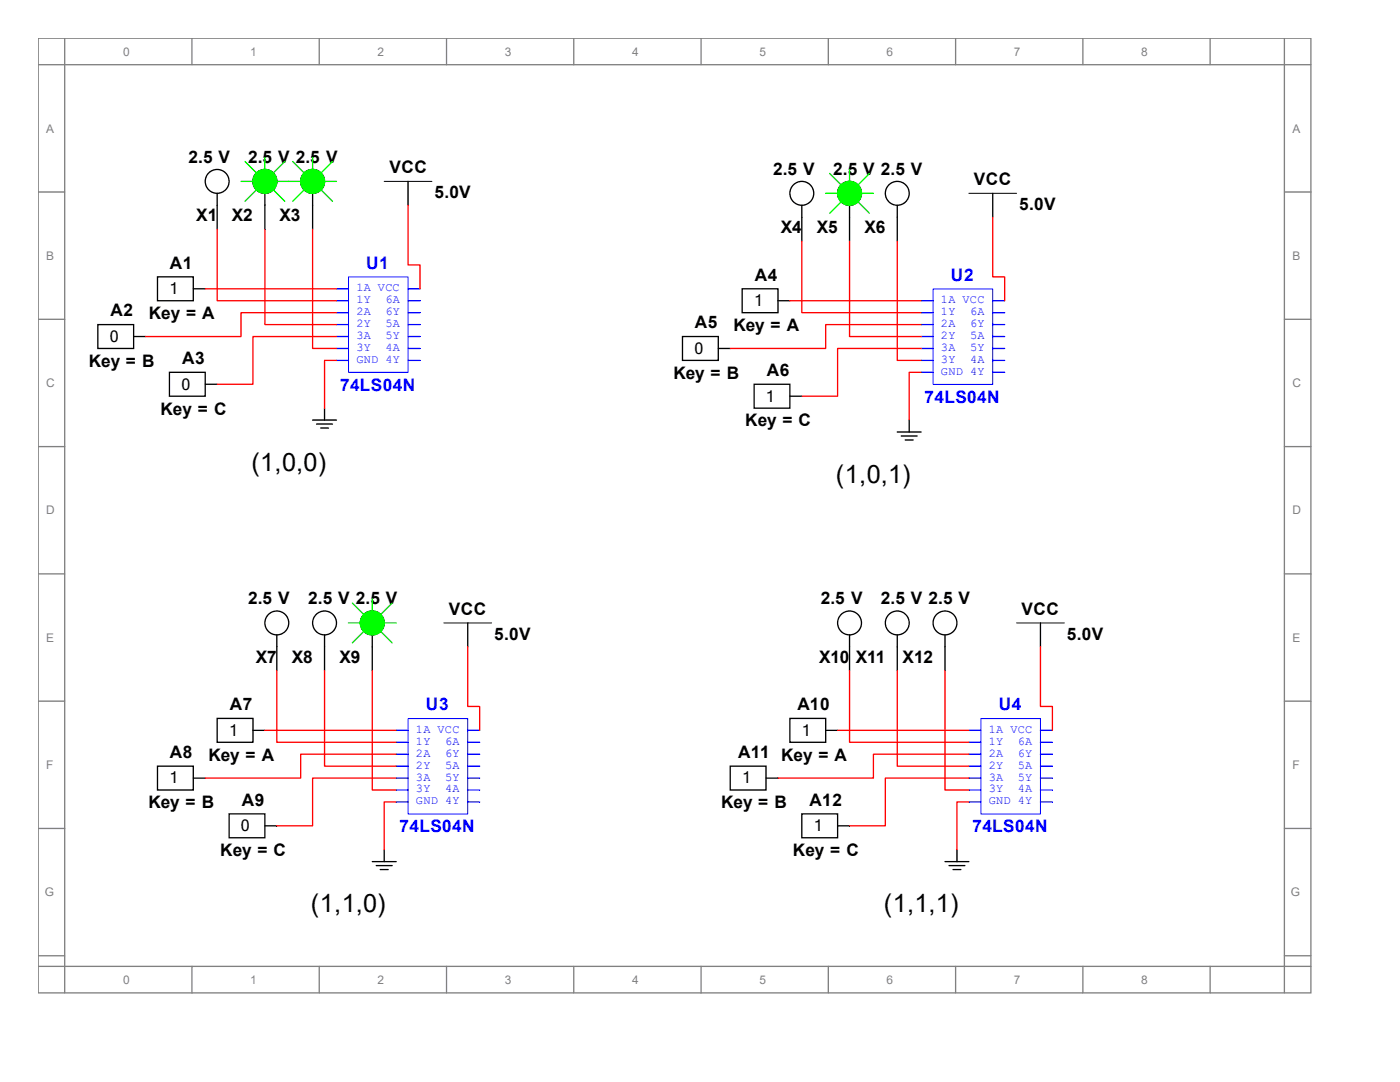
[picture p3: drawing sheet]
<svg xmlns="http://www.w3.org/2000/svg" width="279mm" height="216mm" viewBox="0 0 279 216" stroke-linecap="round" stroke-linejoin="round" font-family="sans-serif">
<g fill="none" stroke="#808080" stroke-width=".26">
<path d="M7.6 7.6h254v190.5h-254zM7.6 12.9h254M12.9 7.6v190.5M38.3 7.6v5.3M63.7 7.6v5.3M89.1 7.6v5.3M114.5 7.6v5.3M139.9 7.6v5.3M165.3 7.6v5.3M190.7 7.6v5.3M216.1 7.6v5.3M241.5 7.6v5.3"/>
<path d="M256.3 7.6v190.5M7.6 38.3h5.3M256.3 38.3h5.3M7.6 63.7h5.3M256.3 63.7h5.3M7.6 89.1h5.3M256.3 89.1h5.3M7.6 114.5h5.3M256.3 114.5h5.3M7.6 139.9h5.3M256.3 139.9h5.3M7.6 165.3h5.3"/>
<path d="M256.3 165.3h5.3M7.6 190.7h5.3M7.6 192.8h254M38.3 192.8v5.3M63.7 192.8v5.3M89.1 192.8v5.3M114.5 192.8v5.3M139.9 192.8v5.3M165.3 192.8v5.3M190.7 192.8v5.3M216.1 192.8v5.3M241.5 192.8v5.3"/>
<path d="M256.3 190.7h5.3"/>
</g>
<path d="M69.6 55.2h11.8v19.1h-11.8z" fill="none" stroke="#00f" stroke-width=".2"/>
<path d="M67.2 57.6h2.3" fill="none" stroke="#00f" stroke-width=".26"/>
<path d="M67.2 60h2.3" fill="none" stroke="#00f" stroke-width=".26"/>
<path d="M67.2 62.4h2.3" fill="none" stroke="#00f" stroke-width=".26"/>
<path d="M67.2 64.8h2.3" fill="none" stroke="#00f" stroke-width=".26"/>
<path d="M67.2 67.2h2.3" fill="none" stroke="#00f" stroke-width=".26"/>
<path d="M67.2 69.5h2.3" fill="none" stroke="#00f" stroke-width=".26"/>
<path d="M67.2 71.9h2.3" fill="none" stroke="#00f" stroke-width=".26"/>
<path d="M81.4 71.9h2.4" fill="none" stroke="#00f" stroke-width=".26"/>
<path d="M81.4 69.5h2.4" fill="none" stroke="#00f" stroke-width=".26"/>
<path d="M81.4 67.2h2.4" fill="none" stroke="#00f" stroke-width=".26"/>
<path d="M81.4 64.8h2.4" fill="none" stroke="#00f" stroke-width=".26"/>
<path d="M81.4 62.4h2.4" fill="none" stroke="#00f" stroke-width=".26"/>
<path d="M81.4 60h2.4" fill="none" stroke="#00f" stroke-width=".26"/>
<path d="M81.4 57.6h2.4" fill="none" stroke="#00f" stroke-width=".26"/>
<path d="M76.7 36.2h9.5M193.4 38.6h9.5M88.6 124.3h9.5M202.9 124.3h9.5" fill="none" stroke="#000" stroke-width=".2"/>
<g fill="none" stroke="#000" stroke-width=".26">
<path d="M43.3 38.6v7.1M52.9 38.6v7.1M62.4 38.6v7.1M81.4 36.2v4.8M198.1 38.6v4.7M31.4 55.2h7.2v4.8h-7.2zM38.6 57.6h2.4M19.5 64.8h7.2v4.7h-7.2zM26.7 67.2h2.4M33.8 74.3h7.2v4.8h-7.2zM41 76.7h2.3M62.4 83.8h4.8"/>
<path d="M63.2 84.6h3.2M64 85.4h1.6M64.8 81.4v2.4M179.1 86.2h4.7M179.9 87h3.1M180.7 87.8h1.5M181.5 83.8v2.4M93.3 124.3v4.8M207.6 124.3v4.8M74.3 171.9h4.8M75.1 172.7h3.2M75.9 173.5h1.6"/>
<path d="M76.7 169.5v2.4M188.6 171.9h4.8M189.4 172.7h3.2M190.2 173.5h1.6M191 169.5v2.4"/>
<circle cx="43.3" cy="36.2" r="2.38"/>
<circle cx="52.9" cy="36.2" r="2.38"/>
<circle cx="62.4" cy="36.2" r="2.38"/>
</g>
<g fill="none" stroke="#0f0" stroke-width=".26">
<path d="M48.1 36.2h2.4M48.9 32.2l2.4 2.4M51.3 37.8l-2.4 2.4M52.9 31.4v2.4M54.5 37.8l2.3 2.4M55.2 36.2h4.8M56.8 32.2l-2.3 2.4M58.4 32.2l2.4 2.4M60.8 37.8l-2.4 2.4M62.4 31.4v2.4M64 37.8l2.4 2.4M64.8 36.2h2.4"/>
<path d="M66.4 32.2l-2.4 2.4"/>
</g>
<g fill="#0f0" stroke="#0f0" stroke-width=".26">
<circle cx="52.9" cy="36.2" r="2.38"/>
<circle cx="62.4" cy="36.2" r="2.38"/>
</g>
<path d="M186.2 57.7h11.9v19h-11.9z" fill="none" stroke="#00f" stroke-width=".2"/>
<path d="M183.8 60h2.4" fill="none" stroke="#00f" stroke-width=".26"/>
<path d="M183.8 62.4h2.4" fill="none" stroke="#00f" stroke-width=".26"/>
<path d="M183.8 64.8h2.4" fill="none" stroke="#00f" stroke-width=".26"/>
<path d="M183.8 67.2h2.4" fill="none" stroke="#00f" stroke-width=".26"/>
<path d="M183.8 69.5h2.4" fill="none" stroke="#00f" stroke-width=".26"/>
<path d="M183.8 71.9h2.4" fill="none" stroke="#00f" stroke-width=".26"/>
<path d="M183.8 74.3h2.4" fill="none" stroke="#00f" stroke-width=".26"/>
<path d="M198.1 74.3h2.4" fill="none" stroke="#00f" stroke-width=".26"/>
<path d="M198.1 71.9h2.4" fill="none" stroke="#00f" stroke-width=".26"/>
<path d="M198.1 69.5h2.4" fill="none" stroke="#00f" stroke-width=".26"/>
<path d="M198.1 67.2h2.4" fill="none" stroke="#00f" stroke-width=".26"/>
<path d="M198.1 64.8h2.4" fill="none" stroke="#00f" stroke-width=".26"/>
<path d="M198.1 62.4h2.4" fill="none" stroke="#00f" stroke-width=".26"/>
<path d="M198.1 60h2.4" fill="none" stroke="#00f" stroke-width=".26"/>
<g fill="none" stroke="#000" stroke-width=".26">
<path d="M148.1 57.6h7.2v4.8h-7.2zM160 41v7.1M169.5 41v7.1M179.1 41v7.1M136.2 67.2h7.2v4.7h-7.2zM143.4 69.5h2.3M150.5 76.7h7.1v4.7h-7.1zM155.3 60h2.3M157.6 79.1h2.4"/>
<circle cx="160" cy="38.6" r="2.38"/>
<circle cx="169.5" cy="38.6" r="2.38"/>
<circle cx="179.1" cy="38.6" r="2.38"/>
</g>
<path d="M164.8 38.6h2.4M165.6 34.6l2.4 2.4M169.5 33.8v2.4M171.9 38.6h2.4M173.5 34.6l-2.4 2.4M168 40.2l-2.4 2.3M171.1 40.2l2.4 2.3" fill="none" stroke="#0f0" stroke-width=".26"/>
<circle cx="169.5" cy="38.6" r="2.38" fill="#0f0" stroke="#0f0" stroke-width=".26"/>
<path d="M81.4 143.4h11.9v19h-11.9z" fill="none" stroke="#00f" stroke-width=".2"/>
<path d="M79.1 145.7h2.3" fill="none" stroke="#00f" stroke-width=".26"/>
<path d="M79.1 148.1h2.3" fill="none" stroke="#00f" stroke-width=".26"/>
<path d="M79.1 150.5h2.3" fill="none" stroke="#00f" stroke-width=".26"/>
<path d="M79.1 152.9h2.3" fill="none" stroke="#00f" stroke-width=".26"/>
<path d="M79.1 155.3h2.3" fill="none" stroke="#00f" stroke-width=".26"/>
<path d="M79.1 157.6h2.3" fill="none" stroke="#00f" stroke-width=".26"/>
<path d="M79.1 160h2.3" fill="none" stroke="#00f" stroke-width=".26"/>
<path d="M93.3 160h2.4" fill="none" stroke="#00f" stroke-width=".26"/>
<path d="M93.3 157.6h2.4" fill="none" stroke="#00f" stroke-width=".26"/>
<path d="M93.3 155.3h2.4" fill="none" stroke="#00f" stroke-width=".26"/>
<path d="M93.3 152.9h2.4" fill="none" stroke="#00f" stroke-width=".26"/>
<path d="M93.3 150.5h2.4" fill="none" stroke="#00f" stroke-width=".26"/>
<path d="M93.3 148.1h2.4" fill="none" stroke="#00f" stroke-width=".26"/>
<path d="M93.3 145.7h2.4" fill="none" stroke="#00f" stroke-width=".26"/>
<g fill="none" stroke="#000" stroke-width=".26">
<path d="M55.2 126.7v7.1M64.8 126.7v7.1M74.3 126.7v7.1M31.4 152.9h7.2v4.7h-7.2zM38.6 155.3h2.4M43.3 143.4h7.2v4.7h-7.2zM50.5 145.7h2.4M45.7 162.4h7.2v4.8h-7.2zM52.9 164.8h2.3"/>
<circle cx="55.2" cy="124.3" r="2.38"/>
<circle cx="64.8" cy="124.3" r="2.38"/>
<circle cx="74.3" cy="124.3" r="2.38"/>
</g>
<path d="M74.3 119.5v2.4M69.5 124.3h2.4M70.3 120.3l2.4 2.4M72.7 125.9l-2.4 2.4M75.9 125.9l2.4 2.4M76.7 124.3h2.4M78.3 120.3l-2.4 2.4" fill="none" stroke="#0f0" stroke-width=".26"/>
<circle cx="74.3" cy="124.3" r="2.38" fill="#0f0" stroke="#0f0" stroke-width=".26"/>
<path d="M195.7 143.4h11.9v19h-11.9z" fill="none" stroke="#00f" stroke-width=".2"/>
<path d="M193.4 145.7h2.3" fill="none" stroke="#00f" stroke-width=".26"/>
<path d="M193.4 148.1h2.3" fill="none" stroke="#00f" stroke-width=".26"/>
<path d="M193.4 150.5h2.3" fill="none" stroke="#00f" stroke-width=".26"/>
<path d="M193.4 152.9h2.3" fill="none" stroke="#00f" stroke-width=".26"/>
<path d="M193.4 155.3h2.3" fill="none" stroke="#00f" stroke-width=".26"/>
<path d="M193.4 157.6h2.3" fill="none" stroke="#00f" stroke-width=".26"/>
<path d="M193.4 160h2.3" fill="none" stroke="#00f" stroke-width=".26"/>
<path d="M207.6 160h2.4" fill="none" stroke="#00f" stroke-width=".26"/>
<path d="M207.6 157.6h2.4" fill="none" stroke="#00f" stroke-width=".26"/>
<path d="M207.6 155.3h2.4" fill="none" stroke="#00f" stroke-width=".26"/>
<path d="M207.6 152.9h2.4" fill="none" stroke="#00f" stroke-width=".26"/>
<path d="M207.6 150.5h2.4" fill="none" stroke="#00f" stroke-width=".26"/>
<path d="M207.6 148.1h2.4" fill="none" stroke="#00f" stroke-width=".26"/>
<path d="M207.6 145.7h2.4" fill="none" stroke="#00f" stroke-width=".26"/>
<g fill="none" stroke="#000" stroke-width=".26">
<path d="M169.5 126.7v7.1M179.1 126.7v7.1M188.6 126.7v7.1M145.7 152.9h7.2v4.7h-7.2zM152.9 155.3h2.4M157.6 143.4h7.2v4.7h-7.2zM164.8 145.7h2.4M160 162.4h7.2v4.8h-7.2zM167.2 164.8h2.3"/>
<circle cx="169.5" cy="124.3" r="2.38"/>
<circle cx="179.1" cy="124.3" r="2.38"/>
<circle cx="188.6" cy="124.3" r="2.38"/>
</g>
<g fill="none" stroke="#f00" stroke-width=".26">
<path d="M41 57.6h26.2M43.3 45.7v14.3h23.9M52.9 45.7v19.1h14.3M62.4 45.7v23.8h4.8M81.4 41v11.9h2.4v4.7M160 48.1v14.3h23.8M169.5 48.1v19.1h14.3M179.1 48.1v23.8h4.7M198.1 43.3v11.9h2.4v4.8M67.2 71.9h-2.4v9.5M67.2 62.4h-19.1v4.8h-19M67.2 67.2h-16.7v9.5h-7.2"/>
<path d="M157.6 60h26.2M183.8 74.3h-2.3v9.5M183.8 64.8h-19v4.7h-19.1M183.8 69.5h-16.6v9.6h-7.2M55.2 133.8v14.3h23.9M64.8 133.8v19.1h14.3M74.3 133.8v23.8h4.8M93.3 129.1v11.9h2.4v4.7M169.5 133.8v14.3h23.9M179.1 133.8v19.1h14.3M188.6 133.8v23.8h4.8M207.6 129.1v11.9h2.4v4.7"/>
<path d="M52.9 145.7h26.2M79.1 150.5h-19.1v4.8h-19M79.1 155.3h-16.7v9.5h-7.2M167.2 145.7h26.2M193.4 150.5h-19.1v4.8h-19M193.4 155.3h-16.7v9.5h-7.2M79.1 160h-2.4v9.5M193.4 160h-2.4v9.5"/>
</g>
<g font-size="5">
<text x="50.2" y="93.9">(1,0,0)</text>
<text x="166.8" y="96.3">(1,0,1)</text>
<text x="62.1" y="182">(1,1,0)</text>
<text x="176.4" y="182">(1,1,1)</text>
</g>
<g font-size="3.4">
<text x="37.6" y="32.4">2.5 V</text>
<text x="49.5" y="32.4">2.5 V 2.5 V</text>
<text x="77.7" y="34.5">VCC</text>
<text x="154.3" y="34.8">2.5 V</text>
<text x="166.3" y="34.8">2.5 V 2.5 V</text>
<text x="86.7" y="39.6">5.0V</text>
<text x="194.4" y="37">VCC</text>
<text x="203.4" y="42">5.0V</text>
<text x="39.2" y="44.1">X1</text>
<text x="46.3" y="44.1">X2</text>
<text x="55.8" y="44.1">X3</text>
<text x="155.8" y="46.5">X4</text>
<text x="163" y="46.5">X5</text>
<text x="172.5" y="46.5">X6</text>
<text x="33.9" y="53.6">A1</text>
<text x="150.6" y="56">A4</text>
<text x="22.1" y="63.1">A2</text>
<text x="29.7" y="63.7">Key = A</text>
<text x="138.7" y="65.5">A5</text>
<text x="146.4" y="66">Key = A</text>
<text x="17.7" y="73.2">Key = B</text>
<text x="36.3" y="72.6">A3</text>
<text x="134.4" y="75.6">Key = B</text>
<text x="153" y="75.1">A6</text>
<text x="32" y="82.7">Key = C</text>
<text x="148.7" y="85.1">Key = C</text>
<text x="49.5" y="120.6">2.5 V</text>
<text x="61.5" y="120.6">2.5 V 2.5 V</text>
<text x="89.6" y="122.7">VCC</text>
<text x="163.8" y="120.6">2.5 V</text>
<text x="175.8" y="120.6">2.5 V 2.5 V</text>
<text x="203.9" y="122.7">VCC</text>
<text x="98.6" y="127.7">5.0V</text>
<text x="212.9" y="127.7">5.0V</text>
<text x="51.1" y="132.2">X7</text>
<text x="58.2" y="132.2">X8</text>
<text x="67.7" y="132.2">X9</text>
<text x="163.4" y="132.2">X10</text>
<text x="170.8" y="132.2">X11</text>
<text x="180.1" y="132.2">X12</text>
<text x="45.8" y="141.7">A7</text>
<text x="159.1" y="141.7">A10</text>
<text x="33.9" y="151.3">A8</text>
<text x="41.6" y="151.8">Key = A</text>
<text x="147.3" y="151.3">A11 Key = A</text>
<text x="29.6" y="161.3">Key = B</text>
<text x="48.3" y="160.8">A9</text>
<text x="143.9" y="161.3">Key = B</text>
<text x="161.5" y="160.8">A12</text>
<text x="43.9" y="170.8">Key = C</text>
<text x="158.2" y="170.8">Key = C</text>
</g>
<g font-size="3.4" fill="#00f">
<text x="73.1" y="53.6">U1</text>
<text x="189.8" y="56">U2</text>
<text x="67.9" y="77.9">74LS04N</text>
<text x="184.5" y="80.3">74LS04N</text>
<text x="85" y="141.7">U3</text>
<text x="199.3" y="141.7">U4</text>
<text x="79.8" y="166.1">74LS04N</text>
<text x="194.1" y="166.1">74LS04N</text>
</g>
<g font-size="3.2">
<text x="33.8" y="58.7">1</text>
<text x="150.5" y="61.1">1</text>
<text x="21.9" y="68.2">0</text>
<text x="138.6" y="70.6">0</text>
<text x="36.2" y="77.7">0</text>
<text x="152.9" y="80.1">1</text>
<text x="45.7" y="146.8">1</text>
<text x="160" y="146.8">1</text>
<text x="33.8" y="156.3">1</text>
<text x="148.1" y="156.3">1</text>
<text x="48.1" y="165.9">0</text>
<text x="162.4" y="165.9">1</text>
</g>
<g font-size="2.4" fill="#808080">
<text x="24.6" y="11.1">0</text>
<text x="50" y="11.1">1</text>
<text x="75.4" y="11.1">2</text>
<text x="100.8" y="11.1">3</text>
<text x="126.2" y="11.1">4</text>
<text x="151.6" y="11.1">5</text>
<text x="177" y="11.1">6</text>
<text x="202.4" y="11.1">7</text>
<text x="227.8" y="11.1">8</text>
<text x="9.2" y="26.5">A</text>
<text x="257.9" y="26.5">A</text>
<text x="9.2" y="51.9">B</text>
<text x="257.9" y="51.9">B</text>
<text x="9.2" y="77.3">C</text>
<text x="257.9" y="77.3">C</text>
<text x="9.2" y="102.7">D</text>
<text x="257.9" y="102.7">D</text>
<text x="9.2" y="128.1">E</text>
<text x="257.9" y="128.1">E</text>
<text x="9.2" y="153.5">F</text>
<text x="257.9" y="153.5">F</text>
<text x="8.9" y="178.9">G</text>
<text x="257.6" y="178.9">G</text>
<text x="24.6" y="196.3">0</text>
<text x="50" y="196.3">1</text>
<text x="75.4" y="196.3">2</text>
<text x="100.8" y="196.3">3</text>
<text x="126.2" y="196.3">4</text>
<text x="151.6" y="196.3">5</text>
<text x="177" y="196.3">6</text>
<text x="202.4" y="196.3">7</text>
<text x="227.8" y="196.3">8</text>
</g>
<g font-size="2.4" fill="#00f">
<text x="71.1" y="58.1">1A VCC</text>
<text x="71.1" y="60.5">1Y</text>
<text x="71.1" y="62.9">2A</text>
<text x="71.1" y="65.3">2Y</text>
<text x="76.9" y="65.3">5A</text>
<text x="76.9" y="62.9">6Y</text>
<text x="76.9" y="60.5">6A</text>
<text x="187.8" y="60.5">1A VCC</text>
<text x="187.8" y="62.9">1Y</text>
<text x="187.8" y="65.3">2A</text>
<text x="193.6" y="65.3">6Y</text>
<text x="193.6" y="62.9">6A</text>
<text x="71.1" y="67.6">3A</text>
<text x="71.1" y="70">3Y</text>
<text x="76.9" y="70">4A</text>
<text x="76.9" y="67.6">5Y</text>
<text x="187.8" y="67.6">2Y</text>
<text x="187.8" y="70">3A</text>
<text x="193.6" y="70">5Y</text>
<text x="193.6" y="67.6">5A</text>
<text x="71.1" y="72.4">GND 4Y</text>
<text x="187.8" y="72.4">3Y</text>
<text x="187.8" y="74.8">GND 4Y</text>
<text x="193.6" y="72.4">4A</text>
<text x="83" y="146.2">1A VCC</text>
<text x="83" y="148.6">1Y</text>
<text x="88.8" y="148.6">6A</text>
<text x="197.3" y="146.2">1A VCC</text>
<text x="197.3" y="148.6">1Y</text>
<text x="203.1" y="148.6">6A</text>
<text x="83" y="151">2A</text>
<text x="83" y="153.4">2Y</text>
<text x="83" y="155.7">3A</text>
<text x="88.8" y="155.7">5Y</text>
<text x="88.8" y="153.4">5A</text>
<text x="88.8" y="151">6Y</text>
<text x="197.3" y="151">2A</text>
<text x="197.3" y="153.4">2Y</text>
<text x="197.3" y="155.7">3A</text>
<text x="203.1" y="155.7">5Y</text>
<text x="203.1" y="153.4">5A</text>
<text x="203.1" y="151">6Y</text>
<text x="83" y="158.1">3Y</text>
<text x="83" y="160.5">GND 4Y</text>
<text x="88.8" y="158.1">4A</text>
<text x="197.3" y="158.1">3Y</text>
<text x="197.3" y="160.5">GND 4Y</text>
<text x="203.1" y="158.1">4A</text>
</g>
</svg>
